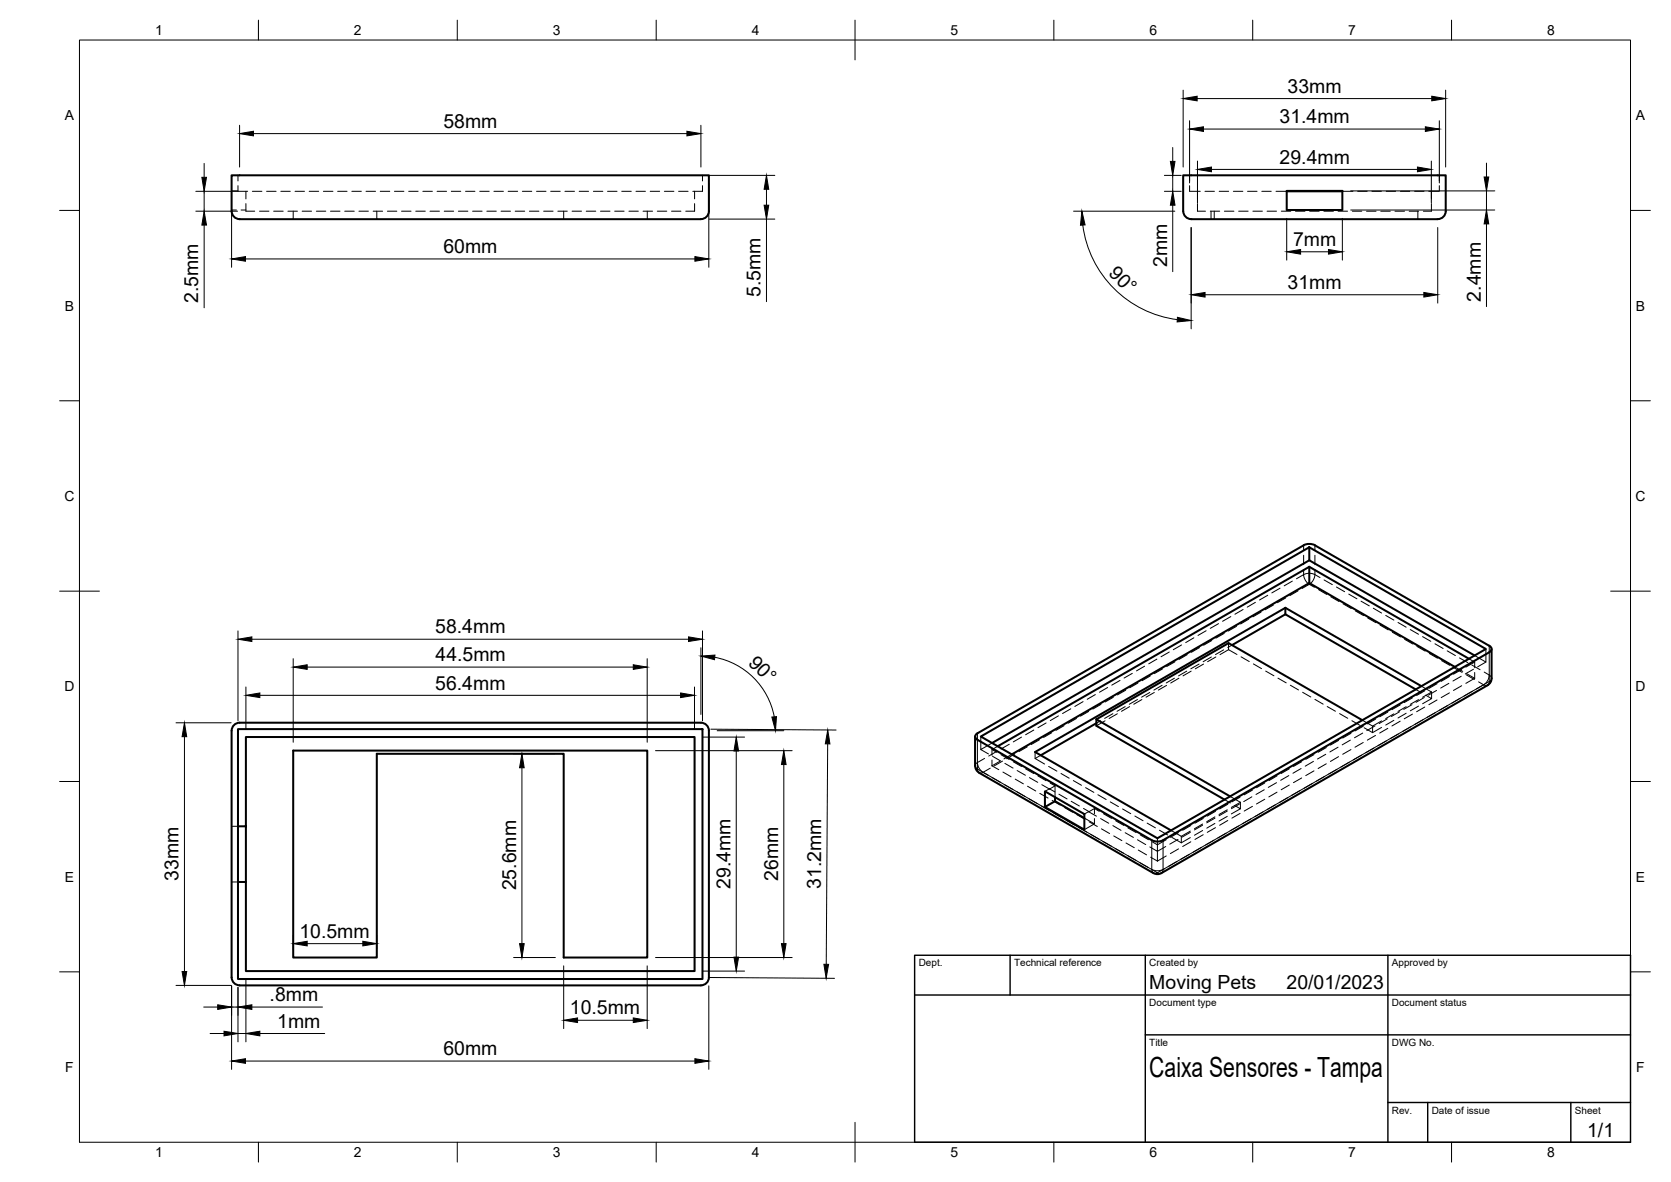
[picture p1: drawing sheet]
<svg xmlns="http://www.w3.org/2000/svg" width="420mm" height="297mm" viewBox="0 0 420 297" stroke-linecap="round" stroke-linejoin="round" font-family="sans-serif">
<!-- layer: Visible -->
<g fill="none" stroke="#000" stroke-width=".51">
<path d="M58.3 53.1a2.04 2.04 0 0 0 1.9 2h116a2 2 0 0 0 2-2v-9h-120v9M297.5 44.1h66v9a2.04 2.04 0 0 1-2 2h-62a2.04 2.04 0 0 1-2-2zM323.5 48h14v4.8h-14zM323.5 48.1h14M329.2 137.5v3.3l41.6 23.9M323.2 154.4l-13.4 7.7M323.2 154.4l32.8 18.9M323.2 152.7l-62.9 36.3 34.1 19.7M323.2 152.7l34.2 19.7M323.2 152.7v1.7M329.2 146.5l36.6 21.1M329.2 146.5l-74.8 43.1"/>
<path d="M329.2 140.8l-79.8 45.9M329.2 142.4l-78.3 45.1M329.2 142.4l40.2 23.2M329.2 142.4v4.1M374.1 172.2l-82.1 47.2M374.5 163.9l-82.1 47.2-.9 .3h-1l-.9-.3-43.8-25.2M374.5 162.3l-43.9-25.3-.9-.3h-1l-.9 .3-82 47.3M374.5 162.3a.86 .86 0 0 1 .5 .8 .86 .86 0 0 1-.5 .8M375.1 163.1l-.1 7.8-.3 .7-.6 .6M58.2 183.6v62M58.3 183.6a2 2 0 0 1 1.9-2h116a2 2 0 0 1 2 2v62a2.04 2.04 0 0 1-2 2h-115.9a2 2 0 0 1-2-2M59.8 183.2h116.8v62.8h-116.8z"/>
<path d="M73.7 188.6h89.1v52h-21.1v-51.2h-47v51.2h-21zM245.2 185.1v7.4M245.2 192.4l.4 1.2 .6 .6M245.8 184.3a.86 .86 0 0 0-.6 .8 .86 .86 0 0 0 .6 .8M246.2 194.2l43.8 25.2M246.6 185.1l82.6-47.6 44.4 25.6-82.6 47.6zM262.7 198.9l9.9 5.7v3.9l-9.9-5.7zM275.7 181.7l-14 8.1M275.7 180.8v1.6l32.2 18.5M275.7 180.8l33.2-19.2 33.6 19.4M275.7 180.8l33.6 19.3M59.8 207.7h2v-22.5h112.8v58.8h-112.8v-36.3"/>
<path d="M265.3 200.3v1l7.3 4.3M265.3 201.3l-2.6 1.5M292 219.4l-1.2 .3-.8-.3M59.8 221.6h2"/>
</g>
<!-- layer: Hidden -->
<g fill="none" stroke="#000" stroke-width=".25">
<path d="M58.2 48h1.6M58.2 52.8h1.2M59.8 44.1v1.4M59.8 46.7v1.4h2.5M60.6 52.8h1.2M61.8 51.2v1.9h2.3M61.8 48.1v1.9M63.5 48.1h2.3M65.3 53.1h2.3M67 48.1h2.4M68.8 53.1h2.4M70.6 48.1h2.4"/>
<path d="M72.4 53.1h2.4M73.7 53.1v2M74.2 48.1h2.4M76 53.1h2.3M77.7 48.1h2.4M79.5 53.1h2.4M81.3 48.1h2.4M83.1 53.1h2.4M84.9 48.1h2.4M86.7 53.1h2.4M88.5 48.1h2.3M90.3 53.1h2.3"/>
<path d="M92 48.1h2.4M93.8 53.1h2.4M94.7 53.1v2M95.6 48.1h2.4M97.4 53.1h2.4M99.2 48.1h2.4M101 53.1h2.4M102.8 48.1h2.3M104.5 53.1h2.4M106.3 48.1h2.4M108.1 53.1h2.4M109.9 48.1h2.4"/>
<path d="M111.7 53.1h2.4M113.5 48.1h2.3M115.3 53.1h2.3M117.1 48.1h2.3M118.8 53.1h2.4M120.6 48.1h2.4M122.4 53.1h2.4M124.2 48.1h2.4M126 53.1h2.4M127.8 48.1h2.4M129.5 53.1h2.4M131.3 48.1h2.4"/>
<path d="M133.1 53.1h2.4M134.9 48.1h2.4M136.7 53.1h2.4M138.5 48.1h2.4M140.3 53.1h2.3M141.7 53.1v2M142 48.1h2.4M143.8 53.1h2.4M145.6 48.1h2.4M147.4 53.1h2.4M149.2 48.1h2.4M151 53.1h2.4"/>
<path d="M152.8 48.1h2.4M154.6 53.1h2.3M156.3 48.1h2.4M158.1 53.1h2.4M159.9 48.1h2.4M161.7 53.1h2.4M162.8 53.1v2M163.5 48.1h2.4M165.3 53.1h2.4M167 48.1h2.4M168.8 53.1h2.4M170.6 48.1h2.4"/>
<path d="M174.6 51.2v1.9h-2.2M174.6 48.1v1.9M176.6 44.1v1.4M176.6 46.7v1.4h-2.4M299.1 46.7v1.4h2.7M299.1 44.1v1.4M301.1 51.2v1.9h2M301.1 48.1v1.9M303 48.1h2.4M304.3 53.1h2.4M304.5 53.1v2M305.3 53.1v2"/>
<path d="M306.6 48.1h2.3M307.9 53.1h2.4M310.1 48.1h2.4M311.4 53.1h2.4M313.7 48.1h2.4M315 53.1h2.4M317.3 48.1h2.3M318.6 53.1h2.4M320.8 48.1h2.7M322.2 53.1h2.3M325.7 53.1h2.4M329.3 53.1h2.4"/>
<path d="M332.9 53.1h2.4M336.5 53.1h2.3M337.5 48.1h2.7M340 53.1h2.4M341.4 48.1h2.4M343.6 53.1h2.4M345 48.1h2.3M347.2 53.1h2.4M348.5 48.1h2.4M350.8 53.1h2.3M352.1 48.1h2.4M354.3 53.1h2.4"/>
<path d="M355.7 48.1h2.4M356.5 53.1v2M359.9 51.2v1.9h-2M359.9 48.1v1.9M361.9 46.7v1.4h-2.7M361.9 44.1v1.4M279.8 179.4l-2.1 1.1M280.9 179.4l-2 1.2M282.9 177.6l-2 1.2M284 177.6l-2 1.2M286 175.8l-2 1.2M287.1 175.8l-2 1.2"/>
<path d="M289.1 174l-2.1 1.2M290.2 174l-2 1.2M292.2 172.2l-2.1 1.2M293.3 172.2l-2 1.2M295.3 170.4l-2.1 1.2M296.4 170.4l-2 1.2M298.4 168.7l-2.1 1.1M299.5 168.7l-2 1.1M301.5 166.9l-2.1 1.2M302.6 166.9l-2.1 1.2M304.6 165.1l-2.1 1.2M305.7 165.1l-2.1 1.2"/>
<path d="M307.7 163.3l-2.1 1.2M308.9 161.6v1.7M309.8 162.1l-1.1 .6M311 164.5l-2.1-1.2-2.2 1.2M312.1 165.1l2 1.2M315.2 166.8l2 1.2M318.2 168.6l2.1 1.2M321.3 170.4l2.1 1.2M324.4 172.2l2.1 1.2M327.5 174l2.1 1.2M330.6 175.8l2.1 1.2M333.7 177.6l2.1 1.1"/>
<path d="M336.8 179.3l2.1 1.2M349 179l-2.1 1.1M350.5 179.4l-2.1 1.2M351.9 178.9l-2 1.2M352.1 177.2l-2.1 1.1M353.6 179.2l-2.1 1.2M353.6 177.6l-2.1 1.2M355 177.1l-2 1.2M355.2 179.5l-2.1 1.1M355.2 175.4l-2.1 1.2M356 173.3l1.5 .8M356.7 177.4l-2.1 1.2"/>
<path d="M356.7 175.8l-2.1 1.2M357.4 172.4l2.6 1.5M358.1 175.3l-2.1 1.2M358.2 177.7l-2 1.2M358.2 173.6l-2 1.2M358.5 174.7l1.5 .9-2.3 1.3M360 173.9l-2.3 1.3M360 173.9v1.7M361.2 173.5l-2 1.2M361.3 175.9l-2 1.2M361.3 171.8l-2 1.2M364.3 171.7l-2.1 1.2"/>
<path d="M364.4 174.1l-2 1.2M364.4 170l-2 1.2M365.8 167.6l2 1.1M367.4 170l-2.1 1.1M367.5 172.3l-2 1.2M367.5 168.2l-2 1.2M368.8 169.3l2 1.2M369.4 165.6l1.4 .8M370.5 168.2l-2.1 1.2M370.8 170.5l-2.2 1.2M370.8 166.4l-2.2 1.2M370.8 166.4v1.4"/>
<path d="M370.8 169v1.5M373.6 163.1v3.3l-2.8-1.7M373.6 166.4l-2.1 1.2M246.6 185.1v3.3l2.8-1.7M246.6 188.4l1.9 1.1M249.4 192.5l1.7 .9M249.4 188.4l1.3 .7M249.4 188.4v1.4M249.4 191v1.5M249.6 190.1l2 1.1M250.9 187.5l-1.5 .9M251.4 191.3l-2 1.2"/>
<path d="M251.7 189.7l2 1.1M252.2 194l2 1.2M252.7 191.8l2 1.2M254.4 189.6l-2 1.1M254.8 191.4l2.1 1.2M255.3 195.8l2 1.2M255.8 193.6l2 1.2M257.9 193.2l2 1.2M258.4 197.6l2 1.2M258.8 195.4l2.1 1.2M260.3 189v1.6M261 195l2 1.2"/>
<path d="M261.5 199.4l2 1.2M261.7 189.8l-1.4 .8 2.4 1.4M262 197.2l1.9 1M263.7 192.6l2 1.2M263.9 198.2l1.3 .8M263.9 198.2l-1.2 .7M264.1 196.8l1.2 .7M265.3 197.5l-1.4 .8M265.3 197.5v2.8M266.3 199.6l2 1.2M266.8 194.4l2 1.2M269.9 196.2l2 1.1"/>
<path d="M273 197.9l2 1.2M276.1 199.7l2 1.2M276.7 181.1l-1 .6M277.9 181.2l-2.2 1.2M314.9 198.6l-2.1 1.1M317.9 198.5l-2.1 1.2M318 196.8l-2.1 1.2M321 196.7l-2.1 1.2M321.1 199.1l-2.1 1.2M321.1 195l-2.1 1.2M324.1 194.9l-2.1 1.2M324.2 197.3l-2.1 1.2"/>
<path d="M324.2 193.2l-2.1 1.2M327.2 193.1l-2.1 1.2M327.3 195.5l-2.1 1.2M327.3 191.4l-2.1 1.2M330.3 191.3l-2.1 1.2M330.4 193.7l-2.1 1.2M330.4 189.6l-2.1 1.2M333.4 189.6l-2.1 1.1M333.5 191.9l-2.1 1.2M333.5 187.9l-2.1 1.1M336.4 187.8l-2 1.2M336.6 190.1l-2.1 1.3"/>
<path d="M336.6 186.1l-2.1 1.1M339.5 186l-2 1.2M339.7 188.4l-2.1 1.2M339.7 184.3l-2.1 1.2M339.9 181.1l2.1 1.2M342.5 181l2.6 1.5v1.6M342.6 184.2l-2 1.2M342.8 186.6l-2.1 1.2M342.8 182.5l-2.1 1.2M345.7 182.4l-2 1.2M345.9 184.8l-2.1 1.2M345.9 180.7l-2.1 1.2"/>
<path d="M347.4 182.8l-2.3 1.3-2.1-1.2M347.4 181.2l-2.3 1.3M348.8 180.6l-2 1.2M349 183l-2.1 1.2M350.5 181l-2.1 1.2M352.1 181.2l-2.1 1.2M58.2 207.7h1.6M264.6 201.2l2 1.1M267.7 202.9l2 1.2M269.3 201.4l2.1 1.2M270.7 204.7l2.1 1.2M272.4 203.2l1.4 .7"/>
<path d="M272.6 205.6l2.6 1.4v-1.3M273.8 203.9v.1M273.8 204l1.9 1.1M273.8 203.9l-1.2 .7M273.8 206.5l2.1 1.2M275.2 203.2l-1.4 .8M275.2 203.2l1.2 .7M275.2 203.2v1.3M275.2 207l-2.6 1.5M276.7 205.7l2.1 1.2M276.9 208.3l2.1 1.2M277.4 204.5l2.1 1.2"/>
<path d="M279.2 201.5l2 1.2M279.8 207.5l2.1 1.2M280 210.1l2.1 1.2M280.5 206.3l2.1 1.1M282.3 203.3l2 1.2M282.9 209.3l2.1 1.1M283.1 211.8l2.1 1.2M283.6 208.1l2.1 1.1M285.3 205.1l2.1 1.2M286 211l2.1 1.2M286.2 213.6l2.1 1.2M286.7 209.8l2.1 1.2"/>
<path d="M288.4 206.8l2.1 1.2M289.3 215.4l1.7 1M291 210.7v3.2l-1.9-1.1M291.5 208.6l2.1 1.2M293.1 212.7l-2.1 1.2v2.5M293.2 215.1l-2.2 1.3M293.2 211l-2.2 1.3-1.2-.7M294.4 208.7l2.6 1.5M294.6 210.4l2.4 1.4 2.3-1.3M296.2 211l-2.1 1.1M296.3 213.3l-2 1.2M296.3 209.2l-2 1.2"/>
<path d="M297 210.2v1.6M299.3 208.9l-2.3 1.3M299.3 209.2l-2.1 1.2M299.4 211.5l-2 1.2M299.4 207.5l-2 1.1M302.4 208.7l-2.1 1.2M302.4 207.1l-2.1 1.2M302.4 207.4l-2.1 1.2M302.5 209.8l-2 1.2M302.5 205.7l-2 1.2M305.5 206.9l-2.1 1.2M305.5 205.3l-2.1 1.2"/>
<path d="M305.5 205.6l-2.1 1.2M305.6 208l-2 1.2M305.6 203.9l-2 1.2M307.9 200.9l1.5 .9M308.6 205.2l-2.1 1.1M308.6 203.5l-2.1 1.2M308.6 203.8l-2.1 1.2M308.7 206.2l-2 1.2M308.7 202.1l-2 1.2M309.3 200.1l2.6 1.5M310.4 202.4l1.5 .8-2.3 1.3M311.7 202l-2.1 1.2"/>
<path d="M311.8 204.4l-2 1.2M311.8 200.3l-2 1.2M311.9 201.6l-2.3 1.3M311.9 201.6v1.6M314.8 200.2l-2.1 1.3M314.9 202.6l-2.1 1.2M318 200.9l-2.1 1.1M58.2 221.6h1.6"/>
</g>
<!-- layer: Visible Narrow -->
<g fill="none" stroke="#000" stroke-width=".25">
<path d="M374.5 171.3l-82.1 47.2M374.5 163.9v7.4M374.5 171.3l-.1 .5-.3 .4M375.1 170.5l-.2 .4-.4 .4M245.2 192.4l.1 .5 .5 .4M245.8 193.3l43.8 25.2M245.8 185.9v7.4M245.8 193.3l.1 .5 .3 .4M289.6 211.1v7.4M289.6 218.5l1.4 .3 1.4-.3M289.6 218.5l.1 .6 .3 .3M292.4 211.1v7.4"/>
<path d="M292.4 218.5l-.1 .6-.3 .3"/>
</g>
<!-- layer: Hidden Narrow -->
<g fill="none" stroke="#000" stroke-width=".25">
<path d="M327.8 137v1.3M327.8 139.5v2.4M330.6 137v1.3M330.6 139.5v2.4M303.3 158.5l-2.1 1.2M306.4 156.7l-2.1 1.2M307.8 159.2l-2.1 1.2M309.5 154.9l-2.1 1.2M310.9 157.4l-2.1 1.2M312.6 153.2l-2.1 1.2M314 155.6l-2.1 1.2M315.7 151.4l-2.1 1.2"/>
<path d="M317.1 153.8l-2.1 1.2M318.8 149.6l-2.1 1.2M320.2 152l-2.1 1.2M321.9 147.8l-2.1 1.2M323.3 150.3l-2.1 1.2M325 146l-2.1 1.2M326 145.4l1.8-1a3.2 3.2 0 0 0 1.4 2.4M326.4 148.5l-2.1 1.2M327.8 143.1v1.3a3.1 3.1 0 0 1 2.8 0l1.3 .7M329.2 146.8l-1.8 1.1M329.2 146.8l1.3 .8M330.6 143.1v1.3a3.2 3.2 0 0 1-1.4 2.4"/>
<path d="M331.5 148.2l2.1 1.2M332.9 145.7l2.1 1.2M334.6 150l2.1 1.2M336 147.5l2.1 1.2M337.7 151.8l2.1 1.1M339.1 149.3l2.1 1.2M340.8 153.5l2.1 1.2M342.2 151.1l2.1 1.2M343.9 155.3l2.1 1.2M345.3 152.9l2.1 1.2M347 157.1l2.1 1.2M348.4 154.7l2.1 1.1"/>
<path d="M350.1 158.9l2.1 1.2M351.5 156.4l2.1 1.2M354.6 158.2l2.1 1.2M357.7 160l2.1 1.2M266.1 179.9l-2 1.2M269.2 178.1l-2 1.2M272.3 176.3l-2 1.2M273.7 178.8l-2 1.2M275.4 174.5l-2 1.2M276.8 177l-2 1.2M278.5 172.8l-2 1.2M279.9 175.2l-2 1.2"/>
<path d="M281.6 171l-2.1 1.2M283 173.4l-2 1.2M284.7 169.2l-2.1 1.2M286.1 171.6l-2 1.2M287.8 167.4l-2.1 1.2M289.2 169.9l-2 1.2M290.9 165.6l-2.1 1.2M292.3 168.1l-2 1.2M294 163.9l-2.1 1.1M295.4 166.3l-2.1 1.2M297.1 162.1l-2.1 1.2M298.5 164.5l-2.1 1.2"/>
<path d="M300.2 160.3l-2.1 1.2M301.6 162.7l-2 1.2M304.7 161l-2.1 1.1M353.2 160.7l2.1 1.1M356.3 162.4l2.1 1.2M359.4 164.2l2 1.2M360.8 161.8l2.1 1.2M360.9 179.1l-2 1.2M362.5 166l2 1.2M363.9 163.6l2.1 1.1M364 177.3l-2.1 1.2M365.6 167.8l2 1.2"/>
<path d="M367 165.3l2.1 1.2M367.1 175.5l-2 1.2M368.7 169.6l2 1.2M370.1 167.1l2.1 1.2M370.2 173.7l-2 1.2M371.8 171.4l1.2 .7M373 172.1l.6 .2 .5-.1M373 172.1l-1.8 1M373.2 168.9l1.3 .7M374.5 169.6l.4 .4 .2 .5M374.5 169.6a3 3 0 0 1-1.5 2.5M374.5 162.3v1.6"/>
<path d="M245.8 191.6l-.4 .3-.2 .6M245.8 191.6a3 3 0 0 0 1.4 2.5l1.8-1.1M245.8 184.3v1.6M246.2 194.2l.4 .1 .6-.2 1.3 .7M247.6 190.6l-1.8 1M249.5 195.4l2.1 1.2M250.7 188.8l-2.1 1.2M252.1 191.3l-2.1 1.2M252.6 197.2l2.1 1.2M253.8 187l-2.1 1.2M255.2 189.5l-2.1 1.2M255.7 199l2 1.2"/>
<path d="M256.9 185.2l-2.1 1.2M258.3 187.7l-2.1 1.2M259.9 183.5l-2 1.1M261.4 185.9l-2.1 1.2M263 181.7l-2 1.2M264.5 184.1l-2.1 1.2M267.5 182.4l-2 1.1M270.7 180.6l-2.1 1.1M326.9 198.7l-2.1 1.2M330 196.9l-2.1 1.2M333.1 195.1l-2.1 1.2M336.2 193.3l-2.1 1.2"/>
<path d="M339.3 191.5l-2.1 1.3M342.3 189.8l-2 1.2M345.4 188l-2 1.2M348.6 186.2l-2.1 1.2M351.6 184.4l-2 1.2M354.7 182.6l-2 1.2M357.8 180.9l-2 1.1M258.8 200.8l2 1.2M261.9 202.6l2 1.1M265 204.3l2 1.2M268.1 206.1l2 1.2M271.2 207.9l2 1.2"/>
<path d="M274.3 209.7l2 1.2M277.3 211.5l2.1 1.1M280.4 213.2l2.1 1.2M283.5 215l2.1 1.2M286.6 216.8l2.1 1.2M289.7 218.6l1.3 .7-.5 .2-.5-.1M292.8 218.3l-1.8 1 .5 .2 .5-.1M295.9 216.5l-2 1.2M299 214.7l-2.1 1.2M302.1 212.9l-2.1 1.2M305.2 211.2l-2.1 1.2M308.3 209.4l-2.1 1.2"/>
<path d="M311.4 207.6l-2.1 1.2M314.5 205.8l-2.1 1.2M317.6 204l-2.1 1.2M320.7 202.3l-2.1 1.1M323.8 200.5l-2.1 1.2"/>
</g>
<!-- layer: BORDER -->
<g fill="none" stroke="#000" stroke-width=".25">
<path d="M20 10.1h390v276.9h-390zM65 5.1v5M115 5.1v5M165 5.1v5M215 5.1v10M265 5.1v5M315 5.1v5M365 5.1v5M15 52.9h5M410 52.9h5M15 100.7h5M410 100.7h5"/>
<path d="M15 148.6h10M405 148.6h10M15 196.4h5M410 196.4h5M15 244.2h5M410 244.2h5M65 287v5M115 287v5M165 287v5M215 282.1v9.9M265 287v5M315 287v5"/>
<path d="M365 287v5"/>
</g>
<!-- layer: TITLEBLOCK -->
<path d="M230 240.1h180v46.9h-180zM230 250h180M254 240.1v9.9M288 240.1v46.9M349 240.1v46.9M288 260.1h122M349 277.1h61M359 277.1v9.9M395 277.1v9.9" fill="none" stroke="#000" stroke-width=".36"/>
<!-- layer: FD_Dimensions -->
<g fill="none" stroke="#000" stroke-width=".25">
<path d="M60.2 31.5v10.5M63.7 33.6h109M176.2 31.5v10.5M294.9 37.1v3.5M297.5 22.7v19.3M299.1 30.3v15.7M301 24.8h59M302.6 32.4h55.8M361.9 30.3v15.7M363.5 22.7v19.3M49.2 48.1h10.5M49.2 53.1h10.5"/>
<path d="M51.3 41.1v3.5M51.3 48.1v5M51.3 56.6v20.8M58.2 46.2v21M178.2 46.2v21M178.3 44.1h16.5M178.3 55.1h16.5M192.7 47.6v4M192.7 55.1v20.7M269.9 53.1h25.5M272.3 56.6a27.5 27.5 0 0 0 23.7 23.7M292.8 44.1h4.2"/>
<path d="M292.8 48.1h4.2M294.9 44.1v4M294.9 51.6v16.7M299.5 57.2v25.4M301.1 40.5v10.5M304.6 42.6h51.8M323.5 54.9v10.5M337.5 54.9v10.5M339.6 48h36.3M339.6 52.8h36.3M359.9 40.5v10.5M361.5 57.2v19"/>
<path d="M373.8 41v3.5M373.8 48v4.8M373.8 56.3v20.8M61.7 65.1h113M303 74.1h55M327 63.3h7M59.8 158.5v22.6M176.6 158.5v22.6M61.8 172.6v10.5M63.3 160.6h109.8M65.3 174.7h105.8M73.7 165.5v21"/>
<path d="M77.2 167.6h82M162.7 165.5v21M174.6 172.6v10.5M176.2 162.8v16.7M179.7 165.2a18.8 18.8 0 0 1 15 14.9M44.3 181.6h13.8M46.4 185.1v59M129.1 189.4h10.5M131.2 192.9v44.2M164.8 188.6h34.4M176.7 185.2h10.5M178.7 183.2l31.5 .3"/>
<path d="M180.3 183.6h16.8M185.1 188.7v51.8M197.1 192.1v45M208.1 186.9l-.3 55.4M73.7 235v3.5M77.2 237.1h14M94.7 235v3.5M44.3 247.6h13.8M51.2 253.1h3.5M52.8 259.7h3.5M58.2 247.7v21M58.2 253.1h1.6"/>
<path d="M59.8 248.1v13.7M59.8 259.7h2M61.8 246.1v15.7M63.3 253.1h17.8M65.3 259.7h16.3M129.1 240.6h10.5M141.7 242.7v15.8M145.2 256.4h14M162.7 242.7v15.8M164.8 240.6h34.4M176.7 244h10.5M178.2 247.7v21"/>
<path d="M178.3 245.6l31.5 .3M61.7 266.6h113"/>
</g>
<g fill="#000" stroke="#000" stroke-width=".25">
<path d="M60.2 33.6l3.5-.6v1.1zM172.7 33l3.5 .6-3.5 .5zM297.5 24.8l3.5-.6v1.1zM299.1 32.4l3.5-.5v1.1zM358.4 31.9l3.5 .5-3.5 .6zM360 24.2l3.5 .6-3.5 .5zM50.8 44.6h1.1l-.6 3.5zM51.3 53.1l.6 3.5h-1.1zM192.7 44.1l.6 3.5h-1.2zM192.1 51.6h1.2l-.6 3.5zM272 53.1l.8 3.4-1.1 .1zM294.3 40.6h1.1l-.5 3.5z"/>
<path d="M294.9 48.1l.5 3.5h-1.1zM301.1 42.6l3.5-.6v1.2zM356.4 42l3.5 .6-3.5 .6zM373.2 44.5h1.1l-.5 3.5zM373.8 52.8l.5 3.5h-1.1zM58.2 65.1l3.5-.6v1.1zM174.7 64.5l3.5 .6-3.5 .5zM296.1 79.7l3.4 .8-3.5 .4zM299.5 74.1l3.5-.6v1.2zM323.5 63.3l3.5-.6v1.2zM334 62.7l3.5 .6-3.5 .6zM358 73.5l3.5 .6-3.5 .6z"/>
<path d="M59.8 160.6l3.5-.6v1.2zM61.8 174.7l3.5-.6v1.2zM73.7 167.6l3.5-.5v1.1zM159.2 167.1l3.5 .5-3.5 .6zM171.1 174.1l3.5 .6-3.5 .6zM173.1 160l3.5 .6-3.5 .6zM176.2 164.9l3.6-.3-.1 1.2zM46.4 181.6l.5 3.5h-1.1zM131.2 189.4l.6 3.5h-1.2zM185.1 185.2l.6 3.5h-1.1zM194.1 180.2l1.1-.1-.2 3.5zM197.1 188.6l.6 3.5h-1.2z"/>
<path d="M208.1 183.4l.6 3.6-1.2-.1zM73.7 237.1l3.5-.6v1.2zM91.2 236.5l3.5 .6-3.5 .6zM130.6 237.1h1.2l-.6 3.5zM196.5 237.1h1.2l-.6 3.5zM45.8 244.1h1.1l-.5 3.5zM54.7 252.5l3.5 .6-3.5 .6zM56.3 259.2l3.5 .5-3.5 .6zM59.8 253.1l3.5-.6v1.2zM61.8 259.7l3.5-.5v1.1zM141.7 256.4l3.5-.6v1.2zM159.2 255.8l3.5 .6-3.5 .6z"/>
<path d="M184.6 240.5h1.1l-.6 3.5zM207.2 242.3h1.1l-.6 3.5zM58.2 266.6l3.5-.5v1.1zM174.7 266.1l3.5 .5-3.5 .6z"/>
</g>
<text font-size="7" x="289" y="270.6">Caixa Sensores - Tampa</text>
<g font-size="4.9">
<text x="323.8" y="23.3">33mm</text>
<text x="111.5" y="32.1">58mm</text>
<text x="321.7" y="31">31.4mm</text>
<text x="321.8" y="41.1">29.4mm</text>
<text x="111.5" y="63.6">60mm</text>
<text x="325.1" y="61.9">7mm</text>
<text x="278.5" y="68.9" transform="rotate(45 278.5 68.9)">90°</text>
<text x="293.5" y="67" transform="rotate(-90 293.5 67)">2mm</text>
<text x="49.9" y="76.1" transform="rotate(-90 49.9 76.1)">2.5mm</text>
<text x="191.3" y="74.6" transform="rotate(-90 191.3 74.6)">5.5mm</text>
<text x="323.8" y="72.6">31mm</text>
<text x="372.3" y="75.8" transform="rotate(-90 372.3 75.8)">2.4mm</text>
<text x="109.5" y="159.2">58.4mm</text>
<text x="109.5" y="166.2">44.5mm</text>
<text x="188" y="166.8" transform="rotate(45 188 166.8)">90°</text>
<text x="109.5" y="173.3">56.4mm</text>
<text x="44.9" y="221.4" transform="rotate(-90 44.9 221.4)">33mm</text>
<text x="195.6" y="221.3" transform="rotate(-90 195.6 221.3)">26mm</text>
<text x="129.8" y="223.8" transform="rotate(-90 129.8 223.8)">25.6mm</text>
<text x="183.7" y="223.4" transform="rotate(-90 183.7 223.4)">29.4mm</text>
<text x="206.4" y="223.4" transform="rotate(-90 206.4 223.4)">31.2mm</text>
<text x="75.3" y="235.7">10.5mm</text>
<text x="67.8" y="251.6">.8mm</text>
<text x="289" y="248.5">Moving Pets</text>
<text x="323.5" y="248.5">20/01/2023</text>
<text x="143.3" y="254.9">10.5mm</text>
<text x="69.7" y="258.3">1mm</text>
<text x="111.5" y="265.2">60mm</text>
<text x="399.1" y="285.7">1/1</text>
</g>
<g font-size="3.5">
<text x="39" y="8.8">1</text>
<text x="89" y="8.8">2</text>
<text x="139" y="8.8">3</text>
<text x="189" y="8.8">4</text>
<text x="239" y="8.8">5</text>
<text x="289" y="8.8">6</text>
<text x="339" y="8.8">7</text>
<text x="389" y="8.8">8</text>
<text x="16.3" y="30.2">A</text>
<text x="411.3" y="30.2">A</text>
<text x="16.3" y="78">B</text>
<text x="411.3" y="78">B</text>
<text x="16.2" y="125.9">C</text>
<text x="411.2" y="125.9">C</text>
<text x="16.2" y="173.7">D</text>
<text x="411.2" y="173.7">D</text>
<text x="16.3" y="221.6">E</text>
<text x="411.3" y="221.6">E</text>
<text x="16.4" y="269.4">F</text>
<text x="411.4" y="269.4">F</text>
<text x="39" y="290.8">1</text>
<text x="89" y="290.8">2</text>
<text x="139" y="290.8">3</text>
<text x="189" y="290.8">4</text>
<text x="239" y="290.8">5</text>
<text x="289" y="290.8">6</text>
<text x="339" y="290.8">7</text>
<text x="389" y="290.8">8</text>
</g>
<g font-size="2.5">
<text x="231" y="242.9">Dept.</text>
<text x="255" y="242.9">Technical reference</text>
<text x="289" y="242.9">Created by</text>
<text x="350" y="242.9">Approved by</text>
<text x="289" y="252.8">Document type</text>
<text x="350" y="252.8">Document status</text>
<text x="289" y="262.9">Title</text>
<text x="350" y="262.9">DWG No.</text>
<text x="350" y="279.9">Rev.</text>
<text x="360" y="279.9">Date of issue</text>
<text x="396" y="279.9">Sheet</text>
</g>
</svg>
